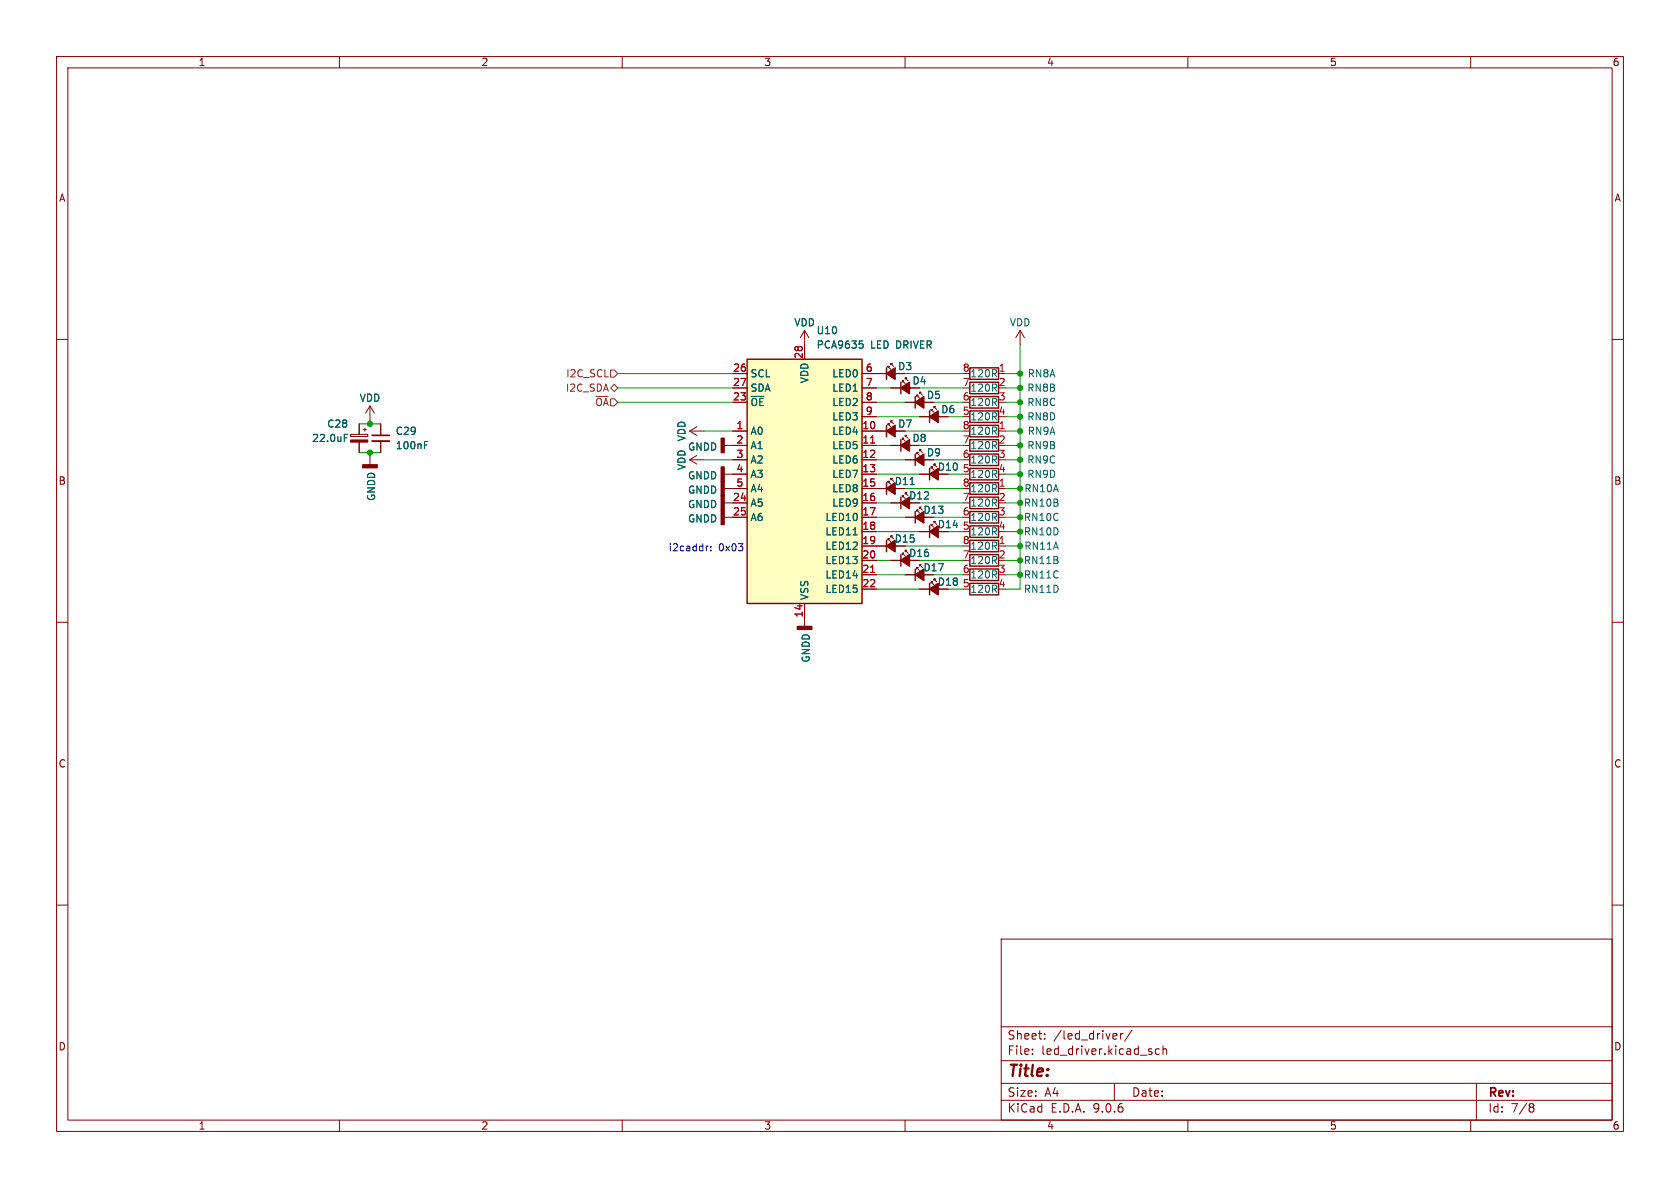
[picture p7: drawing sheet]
<svg xmlns="http://www.w3.org/2000/svg" width="297mm" height="210mm" viewBox="0 0 297 210" stroke-linecap="round" stroke-linejoin="round" font-family="sans-serif">
<g fill="none" stroke="#840000" stroke-width=".18">
<path d="M10 10h277v190h-277zM12 12h273v186h-273zM60 10v2M110 10v2M160 10v2M210 10v2M260 10v2M180.3 58.4l-.7 1.3M180.3 58.4l.8 1.3M180.3 58.4v2.6M10 60h2M62 76.8h3v.4h-3z"/>
<path d="M63.5 74.9v1.9M63.5 78.2v1.8M64.3 75.9h.5M64.5 75.7v.5M65.4 71.8l-.8 1.2M65.4 71.8l.8 1.2M65.4 71.8v2.5M67.3 74.9v2.1M67.3 78v2M121.9 76.2l1.3 .8M121.9 76.2h2.6M123.2 75.4l-1.3 .8"/>
<path d="M128 78.7h1.5M154.9 76.2h3.6M154.9 66h3.6M157 65v-.2h.2h-.2l.5 .5M157 75.2v-.3h.2h-.2l.5 .5M157.5 64.5v-.2h.2h-.2l.5 .5M157.5 74.7v-.3h.2h-.2l.5 .5M157.5 68.6h3.5M157.5 78.7h3.5M159.5 67.6v-.3h.3h-.3l.5 .5M159.5 77.7v-.2h.3h-.3l.5 .5M160 67.1v-.3h.3h-.3l.5 .5"/>
<path d="M160 77.2v-.2h.3h-.3l.5 .5M160 71.1h3.6M162.1 70.1v-.2h.2h-.2l.5 .5M162.6 69.6v-.3h.2h-.2l.5 .6M162.6 79.8v-.3h.2h-.2l.5 .5M162.6 73.7h3.5M164.6 72.6v-.2h.2h-.2l.5 .5M165.1 72.1v-.2h.3h-.3l.5 .5M176.5 76.2h1.3M176.5 66h1.3M285 60h2M65.4 80.6v1.6"/>
<path d="M121.9 81.3h2.6M121.9 81.3l1.3 .7M123.2 80.5l-1.3 .8M128 88.9h1.5M128 86.4h1.5M128 83.8h1.5M128 91.4h1.5M154.9 86.4h3.6M154.9 96.5h3.6M157 85.3v-.2h.2h-.2l.5 .5M157 95.5v-.2h.2h-.2l.5 .5M157.5 84.8v-.2h.2h-.2l.5 .5"/>
<path d="M157.5 95v-.3h.2h-.2l.5 .6M157.5 88.9h3.5M157.5 99.1h3.5M159.5 87.9v-.3h.3h-.3l.5 .5M159.5 98v-.2h.3h-.3l.5 .5M160 87.4v-.3h.3h-.3l.5 .5M160 97.5v-.2h.3h-.3l.5 .5M160 91.4h3.6M160 81.3h3.6M162.1 80.3v-.3h.2h-.2l.5 .5M162.1 90.4v-.2h.2h-.2l.5 .5M162.6 89.9v-.2h.2h-.2l.5 .5"/>
<path d="M162.6 83.8h3.5M162.6 94h3.5M164.6 82.8v-.2h.2h-.2l.5 .5M164.6 93v-.3h.2h-.2l.5 .5M165.1 82.3v-.3h.3h-.3l.5 .6M165.1 92.5v-.3h.3h-.3l.5 .5M176.5 86.4h1.3M176.5 96.5h1.3M10 110h2M142.2 109.2v1.5M160 101.6h3.6M162.1 100.6v-.3h.2h-.2l.5 .5"/>
<path d="M162.6 100.1v-.3h.2h-.2l.5 .5M162.6 104.1h3.5M164.6 103.1v-.2h.2h-.2l.5 .5M165.1 102.6v-.2h.3h-.3l.5 .5M285 110h2M10 160h2M177 166h108v32h-108zM285 160h2M60 198v2M110 198v2M160 198v2M177 194.5h108"/>
<path d="M177 191.5h108M177 187.5h108M177 181.5h108M182.5 186.3v.1M182.5 185.5v.1M184.7 183.6v.1M184.7 182.8v.1M197 191.5v3M197.2 182.7l.3 .4-.8 .1M197.4 183.6l-.2 .1M198.1 182.7v1M198.5 182.7l-.3 .1-.1 .2"/>
<path d="M200.1 182.1l-1.3 2M205 185.5l-.5-.1-.3 .3v.4l.2 .2h.6M205.6 185.5l.2-.1 .4 .1v.9M205.6 184.9v1.5M210 198v2M260 198v2M261 191.5v6.5M270.6 195.1l.4 .1 .2 .2-.3 .3M270.6 195.7h.3M270.9 195.7l.2 .2 .1 .4-.2 .2-.4 .1"/>
</g>
<g fill="none" stroke="#840000" stroke-width=".25">
<path d="M156.7 65v2.1M156.7 75.2v2M159.3 67.6v2M159.3 77.7v2.1M161.8 70.1v2M164.3 72.6v2.1M171.4 65h5.1v2.1h-5.1zM171.4 67.6h5.1v2h-5.1zM171.4 75.2h5.1v2h-5.1zM171.4 70.1h5.1v2h-5.1zM171.4 72.6h5.1v2.1h-5.1zM171.4 77.7h5.1v2.1h-5.1z"/>
<path d="M156.7 85.3v2.1M156.7 95.5v2M159.3 87.9v2M159.3 98v2.1M161.8 80.3v2M161.8 90.4v2.1M164.3 82.8v2M164.3 93v2M171.4 98h5.1v2.1h-5.1zM171.4 87.9h5.1v2h-5.1zM171.4 85.3h5.1v2.1h-5.1zM171.4 90.4h5.1v2.1h-5.1z"/>
<path d="M171.4 82.8h5.1v2h-5.1zM171.4 93h5.1v2h-5.1zM171.4 95.5h5.1v2h-5.1zM171.4 80.3h5.1v2h-5.1zM161.8 100.6v2M164.3 103.1v2.1M171.4 100.6h5.1v2h-5.1zM171.4 103.1h5.1v2.1h-5.1z"/>
</g>
<g fill="#840000" stroke="#840000" stroke-width=".25">
<path d="M159.3 88.9l1.5-1v2z"/>
<path d="M159.3 99.1l1.5-1.1v2.1z"/>
<path d="M156.7 86.4l1.5-1.1v2.1z"/>
<path d="M127.5 82.6h.5v2.5h-.5z"/>
<path d="M127.5 90.2h.5v2.5h-.5z"/>
<path d="M127.5 85.1h.5v2.5h-.5z"/>
<path d="M127.5 87.6h.5v2.6h-.5z"/>
<path d="M161.8 71.1l1.5-1v2z"/>
<path d="M159.3 68.6l1.5-1v2z"/>
<path d="M164.3 73.7l1.6-1.1v2.1z"/>
<path d="M164.3 83.8l1.6-1v2z"/>
<path d="M159.3 78.7l1.5-1v2.1z"/>
<path d="M161.8 81.3l1.5-1v2z"/>
<path d="M141 110.7h2.5v.6h-2.5z"/>
<path d="M156.7 66l1.5-1v2.1z"/>
<path d="M161.8 101.6l1.5-1v2z"/>
<path d="M164.3 104.1l1.6-1v2.1z"/>
<path d="M64.1 82.2h2.6v.5h-2.6z"/>
<path d="M164.3 94l1.6-1v2z"/>
<path d="M127.5 77.5h.5v2.5h-.5z"/>
<path d="M161.8 91.4l1.5-1v2.1z"/>
<path d="M156.7 96.5l1.5-1v2z"/>
<path d="M156.7 76.2l1.5-1v2z"/>
</g>
<path d="M60.9 77.4h.4M60.9 76.8h.6M75 78.7h.5M75 78.1h.6M160.9 85.7h.7" fill="none" stroke="#006464" stroke-width=".18"/>
<path d="M62 77.8h3v.4h-3z" fill="#840000" stroke="#840000" stroke-width=".18"/>
<path d="M65.8 77h3" fill="none" stroke="#840000" stroke-width=".3"/>
<path d="M65.8 78h3" fill="none" stroke="#840000" stroke-width=".33"/>
<path d="M132.1 63.5h20.3v43.2h-20.3z" fill="#ffffc2"/>
<path d="M132.1 63.5h20.3v43.2h-20.3z" fill="none" stroke="#840000" stroke-width=".25"/>
<g fill="none" stroke="#840000" stroke-width=".18">
<path d="M142.2 58.4v5.1M142.2 58.4l-.7 1.3M142.2 58.4l.8 1.3M63.5 74.9v1.9M63.5 78.2v1.8M67.3 74.9v2.1M67.3 78v2M129.5 66h2.6M129.5 68.6h2.6M129.5 71.1h2.6M129.5 76.2h2.6M129.5 78.7h2.6"/>
<path d="M152.4 66h4.3M152.4 68.6h2.5M152.4 71.1h2.5M152.4 76.2h4.3M152.4 78.7h2.5M152.4 73.7h2.5M157.5 68.6h1.8M157.5 78.7h1.8M160 71.1h1.8M162.6 73.7h1.7M129.5 81.3h2.6M129.5 83.8h2.6"/>
<path d="M129.5 86.4h2.6M129.5 88.9h2.6M129.5 91.4h2.6M152.4 81.3h2.5M152.4 83.8h2.5M152.4 86.4h4.3M152.4 88.9h2.5M152.4 91.4h2.5M152.4 94h2.5M152.4 96.5h4.3M152.4 99.1h2.5M157.5 88.9h1.8"/>
<path d="M157.5 99.1h1.8M160 81.3h1.8M160 91.4h1.8M162.6 83.8h1.7M162.6 94h1.7M142.2 106.7v2.5M152.4 101.6h2.5M152.4 104.1h2.5M160 101.6h1.8M162.6 104.1h1.7"/>
</g>
<path d="M153.9 78.3h.7M153.9 101.2h.7" fill="none" stroke="#a90000" stroke-width=".18"/>
<path d="M60.9 77.4h.4M60.9 76.8h.6M75 78.7h.5M75 78.1h.6M151.9 60.3h.6M152.4 60.8l.2 .2v.3l-.2 .2M150.8 94.6h.7M160.9 85.7h.7" fill="none" stroke="#006464" stroke-width=".18"/>
<path d="M107.9 65.4h.7l.6 .6-.6 .7h-.7zM107.9 68.6l.7-.7 .6 .7-.6 .6z" fill="none" stroke="#725600" stroke-width=".18"/>
<g fill="none" stroke="#009600" stroke-width=".18">
<path d="M63.5 74.9h3.8M65.4 74.3v.6M109.2 68.6h20.3M109.2 71.1h20.3M109.2 66h20.3M124.5 76.2h5M154.9 68.6h2.6M154.9 71.1h5.1M154.9 73.7h7.7M154.9 78.7h2.6M160 76.2h10.2M160 66h10.2"/>
<path d="M162.6 68.6h7.6M162.6 78.7h7.6M165.1 71.1h5.1M167.6 73.7h2.6M177.8 68.6h2.5M177.8 76.2h2.5M177.8 71.1h2.5M177.8 66h2.5M177.8 73.7h2.5M177.8 78.7h2.5M180.3 61v43.1h-2.5M63.5 80h3.8"/>
<path d="M65.4 80v.6M124.5 81.3h5M154.9 91.4h5.1M154.9 81.3h5.1M154.9 94h7.7M154.9 88.9h2.6M154.9 99.1h2.6M154.9 83.8h7.7M160 96.5h10.2M160 86.4h10.2M162.6 88.9h7.6M162.6 99.1h7.6"/>
<path d="M165.1 91.4h5.1M165.1 81.3h5.1M167.6 94h2.6M167.6 83.8h2.6M177.8 91.4h2.5M177.8 81.3h2.5M177.8 94h2.5M177.8 88.9h2.5M177.8 96.5h2.5M177.8 99.1h2.5M177.8 83.8h2.5M177.8 86.4h2.5"/>
<path d="M154.9 101.6h5.1M154.9 104.1h7.7M165.1 101.6h5.1M167.6 104.1h2.6M177.8 101.6h2.5"/>
</g>
<path d="M125.2 96.5l-.3 .3M125.6 97.3v.1M125.6 96.6v.1" fill="none" stroke="#0000c2" stroke-width=".18"/>
<g fill="#009600" stroke="#009600" stroke-width=".18">
<circle cx="180.3" cy="78.7" r=".46"/>
<circle cx="180.3" cy="76.2" r=".46"/>
<circle cx="180.3" cy="81.3" r=".46"/>
<circle cx="180.3" cy="73.7" r=".46"/>
<circle cx="180.3" cy="66" r=".46"/>
<circle cx="180.3" cy="83.8" r=".46"/>
<circle cx="180.3" cy="86.4" r=".46"/>
<circle cx="180.3" cy="71.1" r=".46"/>
<circle cx="180.3" cy="68.6" r=".46"/>
<circle cx="180.3" cy="101.6" r=".46"/>
<circle cx="180.3" cy="88.9" r=".46"/>
<circle cx="180.3" cy="91.4" r=".46"/>
<circle cx="180.3" cy="94" r=".46"/>
<circle cx="180.3" cy="99.1" r=".46"/>
<circle cx="180.3" cy="96.5" r=".46"/>
<circle cx="65.4" cy="80" r=".46"/>
<circle cx="65.4" cy="74.9" r=".46"/>
</g>
<text font-size="2.8" fill="#840000" x="178" y="190.9">Title:</text>
<g font-size="2.1" fill="#840000">
<text x="178" y="184">Sheet:</text>
<text x="186.2" y="184">/led_driver/</text>
<text x="178" y="186.7">File:</text>
<text x="184.1" y="186.7">led_driver.kicad_sch</text>
<text x="178" y="196.9">KiCad</text>
<text x="178" y="194.1">Size:</text>
<text x="184.7" y="194.1">A4</text>
<text x="185.7" y="196.9">E.D.A.</text>
<text x="193.3" y="196.9">9.0.6</text>
<text x="200" y="194.1">Date:</text>
<text x="263" y="194.3">Rev:</text>
<text x="263" y="196.9">Id:</text>
<text x="267.1" y="196.9">7/8</text>
</g>
<g font-size="1.8" fill="#840000">
<text x="35" y="11.9">1</text>
<text x="85" y="11.9">2</text>
<text x="135" y="11.9">3</text>
<text x="185" y="11.9">4</text>
<text x="235" y="11.9">5</text>
<text x="285" y="11.9">6</text>
<text x="10.3" y="35.9">A</text>
<text x="285.3" y="35.9">A</text>
<text x="158.7" y="65.6">D3</text>
<text x="161.2" y="68.2">D4</text>
<text x="163.8" y="70.7">D5</text>
<text x="158.7" y="75.8">D7</text>
<text x="166.3" y="73.3">D6</text>
<text x="161.2" y="78.3">D8</text>
<text x="163.8" y="80.9">D9</text>
<text x="165.7" y="83.4">D10</text>
<text x="10.3" y="85.9">B</text>
<text x="158.1" y="86">D11</text>
<text x="160.6" y="88.5">D12</text>
<text x="285.3" y="85.9">B</text>
<text x="163.2" y="91">D13</text>
<text x="165.7" y="93.6">D14</text>
<text x="158.1" y="96.1">D15</text>
<text x="160.6" y="98.7">D16</text>
<text x="163.2" y="101.2">D17</text>
<text x="165.7" y="103.7">D18</text>
<text x="10.3" y="135.9">C</text>
<text x="285.3" y="135.9">C</text>
<text x="10.3" y="185.9">D</text>
<text x="285.3" y="185.9">D</text>
<text x="35" y="199.9">1</text>
<text x="85" y="199.9">2</text>
<text x="135" y="199.9">3</text>
<text x="185" y="199.9">4</text>
<text x="235" y="199.9">5</text>
<text x="285" y="199.9">6</text>
</g>
<g font-size="1.8" fill="#006464">
<text x="140.3" y="57.9">VDD</text>
<text x="144.3" y="59.3">U10</text>
<text x="178.4" y="57.9">VDD</text>
<text x="144.3" y="61.8">PCA9635</text>
<text x="153.9" y="61.8">LED DRIVER</text>
<text x="176.5" y="65.8">1</text>
<text x="63.5" y="71.2">VDD</text>
<text x="132.6" y="66.9">SCL</text>
<text x="132.6" y="69.4">SDA</text>
<text x="132.6" y="72">~{OE}</text>
<text x="143.1" y="67.8" transform="rotate(-90 143.1 67.8)">VDD</text>
<text x="147" y="66.9">LED0</text>
<text x="147" y="69.4">LED1</text>
<text x="147" y="72">LED2</text>
<text x="171.4" y="66.9">120R</text>
<text x="171.4" y="69.4">120R</text>
<text x="171.4" y="72">120R</text>
<text x="176.5" y="68.3">2</text>
<text x="176.5" y="70.9">3</text>
<text x="181.5" y="69.4">RN8B</text>
<text x="181.5" y="72">RN8C</text>
<text x="181.6" y="66.9">RN8A</text>
<text x="57.7" y="75.8">C28</text>
<text x="69.9" y="77.1">C29</text>
<text x="132.6" y="77.1">A0</text>
<text x="147" y="74.5">LED3</text>
<text x="147" y="77.1">LED4</text>
<text x="171.4" y="77.1">120R</text>
<text x="171.4" y="74.5">120R</text>
<text x="176.5" y="75.9">1</text>
<text x="176.5" y="73.4">4</text>
<text x="181.5" y="74.5">RN8D</text>
<text x="181.6" y="77.1">RN9A</text>
<text x="55.1" y="78.3">22.0uF</text>
<text x="69.9" y="79.6">100nF</text>
<text x="121.4" y="83.2" transform="rotate(-90 121.4 83.2)">VDD</text>
<text x="121.4" y="78.1" transform="rotate(-90 121.4 78.1)">VDD</text>
<text x="121.5" y="79.9">GNDD</text>
<text x="132.6" y="79.6">A1</text>
<text x="132.6" y="82.1">A2</text>
<text x="147" y="79.6">LED5</text>
<text x="147" y="82.1">LED6</text>
<text x="171.4" y="79.6">120R</text>
<text x="171.4" y="82.1">120R</text>
<text x="176.5" y="83.6">4</text>
<text x="176.5" y="78.5">2</text>
<text x="176.5" y="81">3</text>
<text x="181.5" y="79.6">RN9B</text>
<text x="181.5" y="82.1">RN9C</text>
<text x="66.5" y="88.7" transform="rotate(-90 66.5 88.7)">GNDD</text>
<text x="121.5" y="84.9">GNDD</text>
<text x="121.5" y="87.5">GNDD</text>
<text x="132.6" y="84.7">A3</text>
<text x="132.6" y="87.2">A4</text>
<text x="132.6" y="89.8">A5</text>
<text x="147" y="84.7">LED7</text>
<text x="147" y="87.2">LED8</text>
<text x="147" y="89.8">LED9</text>
<text x="171.4" y="89.8">120R</text>
<text x="171.4" y="87.2">120R</text>
<text x="171.4" y="84.7">120R</text>
<text x="176.5" y="88.6">2</text>
<text x="176.5" y="86.1">1</text>
<text x="180.9" y="89.8">RN10B</text>
<text x="181" y="87.2">RN10A</text>
<text x="181.5" y="84.7">RN9D</text>
<text x="121.5" y="92.6">GNDD</text>
<text x="121.5" y="90">GNDD</text>
<text x="132.6" y="92.3">A6</text>
<text x="145.8" y="92.3">LED10</text>
<text x="145.8" y="94.8">LED11</text>
<text x="171.4" y="92.3">120R</text>
<text x="171.4" y="94.8">120R</text>
<text x="176.5" y="91.2">3</text>
<text x="176.5" y="93.7">4</text>
<text x="180.9" y="92.3">RN10C</text>
<text x="180.9" y="94.8">RN10D</text>
<text x="145.8" y="97.4">LED12</text>
<text x="145.8" y="99.9">LED13</text>
<text x="171.4" y="99.9">120R</text>
<text x="171.4" y="97.4">120R</text>
<text x="176.5" y="98.8">2</text>
<text x="176.5" y="101.3">3</text>
<text x="176.5" y="96.3">1</text>
<text x="180.9" y="99.9">RN11B</text>
<text x="181" y="97.4">RN11A</text>
<text x="143.1" y="106.2" transform="rotate(-90 143.1 106.2)">VSS</text>
<text x="145.8" y="102.5">LED14</text>
<text x="145.8" y="105">LED15</text>
<text x="171.4" y="102.5">120R</text>
<text x="171.4" y="105">120R</text>
<text x="176.5" y="103.9">4</text>
<text x="180.9" y="102.5">RN11C</text>
<text x="180.9" y="105">RN11D</text>
<text x="143.4" y="117.2" transform="rotate(-90 143.4 117.2)">GNDD</text>
</g>
<g font-size="1.8" fill="#a90000">
<text x="129.5" y="65.8">26</text>
<text x="142" y="63.5" transform="rotate(-90 142 63.5)">28</text>
<text x="153" y="65.8">6</text>
<text x="170.1" y="65.8">8</text>
<text x="129.5" y="68.3">27</text>
<text x="129.5" y="70.9">23</text>
<text x="153" y="68.3">7</text>
<text x="153" y="70.9">8</text>
<text x="170.1" y="68.3">7</text>
<text x="170.1" y="70.9">6</text>
<text x="130.1" y="75.9">1</text>
<text x="152.4" y="75.9">10</text>
<text x="153" y="73.4">9</text>
<text x="170.1" y="75.9">8</text>
<text x="170.1" y="73.4">5</text>
<text x="130.1" y="78.5">2</text>
<text x="130.1" y="81">3</text>
<text x="130.1" y="83.6">4</text>
<text x="152.4" y="78.5">11</text>
<text x="152.4" y="81">12</text>
<text x="152.4" y="83.6">13</text>
<text x="170.1" y="83.6">5</text>
<text x="170.1" y="78.5">7</text>
<text x="170.1" y="81">6</text>
<text x="129.5" y="88.6">24</text>
<text x="130.1" y="86.1">5</text>
<text x="152.4" y="86.1">15</text>
<text x="152.4" y="88.6">16</text>
<text x="170.1" y="88.6">7</text>
<text x="170.1" y="86.1">8</text>
<text x="129.5" y="91.2">25</text>
<text x="152.4" y="91.2">17</text>
<text x="152.4" y="93.7">18</text>
<text x="170.1" y="91.2">6</text>
<text x="170.1" y="93.7">5</text>
<text x="152.4" y="96.3">19</text>
<text x="152.4" y="98.8">20</text>
<text x="152.4" y="101.3">21</text>
<text x="170.1" y="98.8">7</text>
<text x="170.1" y="101.3">6</text>
<text x="170.1" y="96.3">8</text>
<text x="152.4" y="103.9">22</text>
<text x="170.1" y="103.9">5</text>
<text x="142" y="109.3" transform="rotate(-90 142 109.3)">14</text>
</g>
<g font-size="1.8" fill="#725600">
<text x="99.9" y="69.4">I2C_SDA</text>
<text x="100" y="66.9">I2C_SCL</text>
<text x="105.1" y="72">~{OA}</text>
</g>
<g font-size="1.8" fill="#0000c2">
<text x="118.1" y="97.5">i2caddr:</text>
<text x="127" y="97.5">0x03</text>
</g>
</svg>
